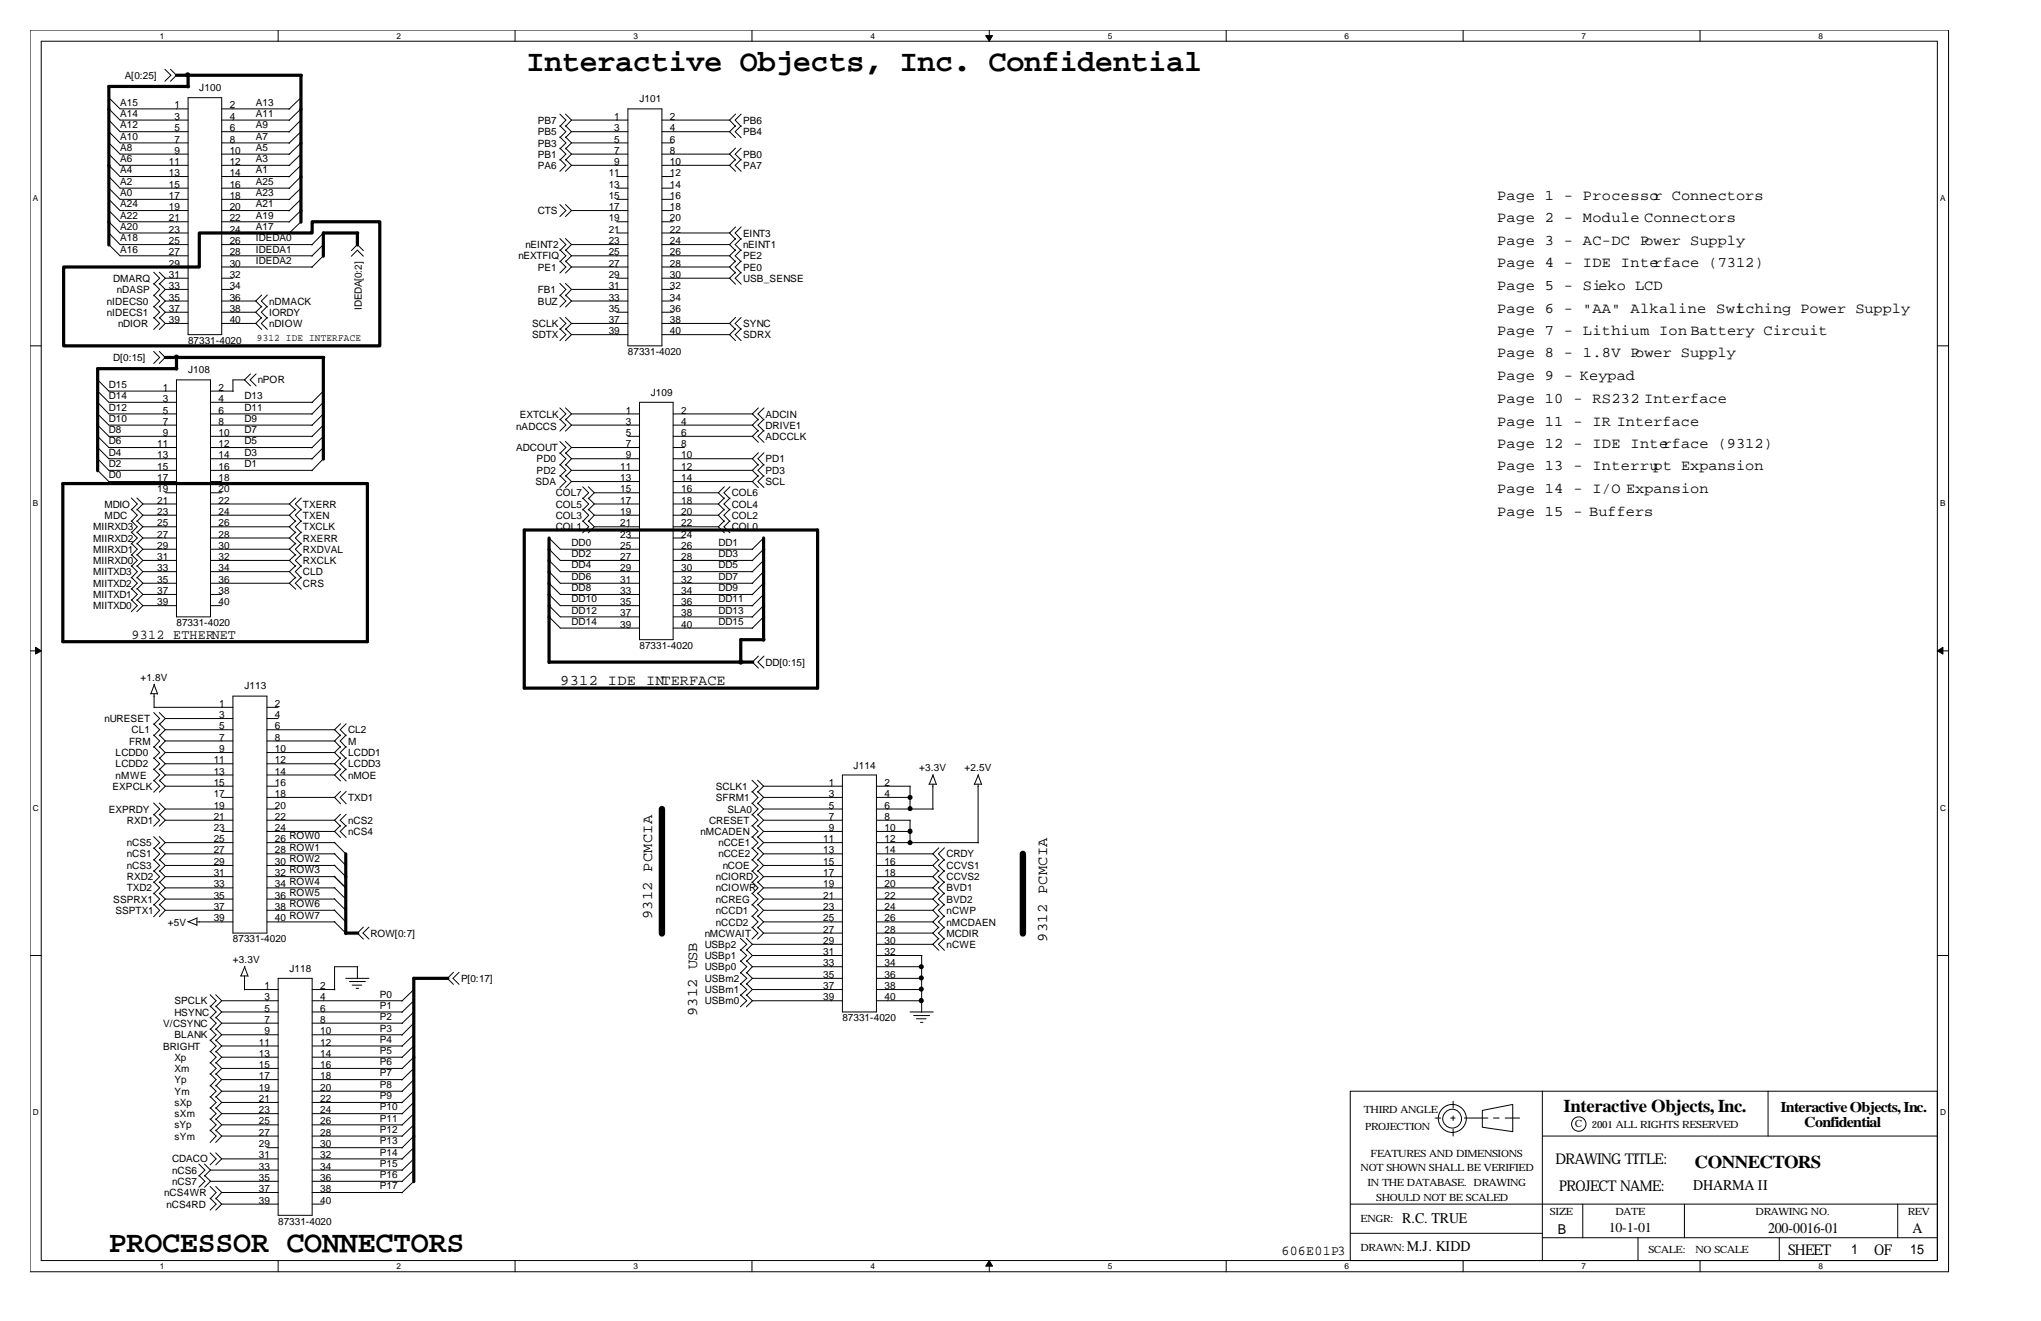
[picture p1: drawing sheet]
<svg xmlns="http://www.w3.org/2000/svg" width="432mm" height="279mm" viewBox="0 0 432 279" stroke-linecap="round" stroke-linejoin="round" font-family="sans-serif">
<g fill="none" stroke="#000" stroke-width=".21">
<path d="M6.3 6.4h405.9v262.6h-405.9zM8.7 8.7h401.2v257.9h-401.2zM34.9 14.6l1.3 1.3-1.3 1.3M36.1 14.6l1.2 1.3-1.2 1.3M58.8 6.4v2.3M109 6.4v2.3M159.1 6.4v2.3M209.3 6.4v2.3M259.4 6.4v2.3M309.5 6.4v2.3M359.7 6.4v2.3M22.9 20.6l2.5 2.4h14.4"/>
<path d="M22.9 22.9l2.5 2.5h14.4M22.9 25.3l2.5 2.6h14.4M22.9 27.8l2.5 2.4h14.4M22.9 30.1l2.5 2.5h14.4M22.9 32.5l2.5 2.5h14.4M22.9 34.9l2.5 2.4h14.4M22.9 37.3l2.5 2.5h14.4M22.9 39.7l2.5 2.5h14.4M39.8 20.7h7.1v50.1h-7.1zM46.9 23h14.4M46.9 25.4h14.4M46.9 27.9h14.4"/>
<path d="M46.9 30.2h14.4M46.9 32.6h14.4M46.9 35h14.4M46.9 37.3h14.4M46.9 39.8h14.4M63.7 37.3l-2.6 2.6M63.7 39.8l-2.6 2.4M63.7 32.6l-2.6 2.5M63.7 27.9l-2.6 2.4M63.7 25.4l-2.6 2.5M63.7 23l-2.6 2.5M63.7 35l-2.6 2.4"/>
<path d="M63.7 20.7l-2.6 2.4M63.7 30.2l-2.6 2.5M118.4 29l1.3 1.2-1.3 1.3M118.4 31.3l1.3 1.3-1.3 1.3M118.4 24.1l1.3 1.3-1.3 1.4M118.4 26.6l1.3 1.3-1.3 1.2M118.4 33.7l1.3 1.3-1.3 1.2M119.6 29l1.3 1.2M119.6 31.3l1.3 1.3M119.6 24.1l1.3 1.3M119.6 26.6l1.3 1.3M119.6 33.7l1.3 1.3"/>
<path d="M120.9 30.2l-1.3 1.3M120.9 32.6l-1.3 1.3M120.9 25.4l-1.3 1.4M120.9 27.9l-1.3 1.2M120.9 35l-1.3 1.2M120.9 25.4h11.9M120.9 27.9h11.9M120.9 30.2h11.9M120.9 32.6h11.9M120.9 35h11.9M130.5 37.3h2.3M130.5 39.8h2.3"/>
<path d="M132.8 23h7.2v50.2h-7.2zM140 25.4h14.4M140 27.9h14.4M140 30.2h2.4M140 32.6h14.4M140 35h14.4M140 37.3h2.4M140 39.8h2.4M155.6 31.3l-1.3 1.3 1.3 1.3M155.6 33.7l-1.3 1.3 1.3 1.2M155.6 24.1l-1.3 1.3 1.3 1.4M155.6 26.6l-1.3 1.3 1.3 1.2"/>
<path d="M156.8 31.3l-1.3 1.3 1.3 1.3M156.8 33.7l-1.3 1.3 1.3 1.2M156.8 24.1l-1.3 1.3 1.3 1.4M156.8 26.6l-1.3 1.3 1.3 1.2M22.9 51.6l2.5 2.5h14.4M22.9 46.8l2.5 2.5h14.4M22.9 42.1l2.5 2.4h14.4M22.9 44.4l2.5 2.5h14.4M22.9 49.2l2.5 2.5h14.4M32.5 57.6l1.3 1.2-1.3 1.3M32.5 59.9l1.3 1.3-1.3 1.4M33.7 57.6l1.3 1.2"/>
<path d="M33.7 59.9l1.3 1.3M35 58.8l-1.3 1.3M35 58.8h4.8M37.3 56.5h2.5M46.9 42.2h14.4M46.9 44.5h14.4M46.9 46.9h14.4M46.9 49.3h14.4M46.9 51.7h19.2M46.9 54.1h19.2M46.9 56.5h19.2M46.9 58.8h2.4"/>
<path d="M63.7 44.5l-2.6 2.5M63.7 46.9l-2.6 2.5M63.7 42.2l-2.6 2.4M68.4 54.1l-2.4 2.5M68.4 51.7l-2.4 2.5M68.4 49.3l-2.4 2.5M74.3 53l1.3-1.3 1.3 1.3M74.3 54.2l1.3-1.3 1.3 1.3M118.4 52.8l1.3 1.3-1.3 1.3M118.4 50.5l1.3 1.2-1.3 1.3M118.4 55.2l1.3 1.3-1.3 1.2M118.4 59.9l1.3 1.3-1.3 1.4"/>
<path d="M118.4 43.3l1.3 1.2-1.3 1.3M119.6 52.8l1.3 1.3M119.6 50.5l1.3 1.2M119.6 55.2l1.3 1.3M119.6 59.9l1.3 1.3M119.6 43.3l1.3 1.2M120.9 54.1l-1.3 1.3M120.9 51.7l-1.3 1.3M120.9 56.5l-1.3 1.2M120.9 44.5l-1.3 1.3M120.9 44.5h11.9M120.9 51.7h11.9"/>
<path d="M120.9 54.1h11.9M120.9 56.5h11.9M130.5 42.2h2.3M130.5 46.9h2.3M130.5 49.3h2.3M130.5 58.8h2.3M140 42.2h2.4M140 44.5h2.4M140 46.9h2.4M140 49.3h14.4M140 51.7h14.4M140 54.1h14.4"/>
<path d="M140 56.5h14.4M140 58.8h14.4M155.6 50.5l-1.3 1.2 1.3 1.3M155.6 57.6l-1.3 1.2 1.3 1.3M155.6 48l-1.3 1.3 1.3 1.3M155.6 52.8l-1.3 1.3 1.3 1.3M155.6 55.2l-1.3 1.3 1.3 1.2M156.8 50.5l-1.3 1.2 1.3 1.3M156.8 48l-1.3 1.3 1.3 1.3M156.8 52.8l-1.3 1.3 1.3 1.3M156.8 57.6l-1.3 1.2 1.3 1.3M156.8 55.2l-1.3 1.3 1.3 1.2"/>
<path d="M6.3 73.2h2.4M32.5 74.3l1.3 1.3-1.3 1.3M32.5 67.1l1.3 1.3-1.3 1.3M32.5 62.4l1.3 1.3-1.3 1.2M32.5 64.8l1.3 1.2-1.3 1.3M33.7 74.3l1.3 1.3-1.3 1.3M33.7 67.1l1.3 1.3M33.7 62.4l1.3 1.3M33.7 64.8l1.3 1.2M35 68.4l-1.3 1.3M35 61.2l-1.3 1.4M35 63.7l-1.3 1.2"/>
<path d="M35 66l-1.3 1.3M35 61.2h4.8M35 63.7h4.8M35 66h4.8M35 68.4h4.8M46.9 61.2h2.4M46.9 63.7h7.3M46.9 66h7.3M46.9 68.4h7.3M53 79.1l-1.3 1.2 1.3 1.3M54.2 79.1l-1.3 1.2 1.3 1.3M55.4 67.1l-1.3 1.3 1.3 1.3"/>
<path d="M55.4 64.8l-1.3 1.2 1.3 1.3M55.4 62.4l-1.3 1.3 1.3 1.2M56.6 67.1l-1.3 1.3 1.3 1.3M56.6 64.8l-1.3 1.2 1.3 1.3M56.6 62.4l-1.3 1.3 1.3 1.2M118.4 67.1l1.3 1.3-1.3 1.3M118.4 69.5l1.3 1.3-1.3 1.3M118.4 62.4l1.3 1.3-1.3 1.2M119.6 67.1l1.3 1.3M119.6 69.5l1.3 1.3M119.6 62.4l1.3 1.3M120.9 68.4l-1.3 1.3"/>
<path d="M120.9 70.8l-1.3 1.3M120.9 63.7l-1.3 1.2M120.9 61.2l-1.3 1.4M120.9 70.8h11.9M120.9 61.2h11.9M120.9 63.7h11.9M120.9 68.4h11.9M130.5 66h2.3M140 70.8h14.4M140 61.2h2.4M140 63.7h2.4M140 66h2.4"/>
<path d="M140 68.4h14.4M155.6 69.5l-1.3 1.3 1.3 1.3M155.6 67.1l-1.3 1.3 1.3 1.3M156.8 67.1l-1.3 1.3 1.3 1.3M156.8 69.5l-1.3 1.3 1.3 1.3M409.9 73.2h2.3M20.6 80.3l2.4 2.4h14.3M20.6 82.6l2.4 2.5h14.3M20.6 85l2.4 2.5h14.3M20.6 87.5l2.4 2.4h14.3M20.6 89.8l2.4 2.5h14.3M20.6 92.2l2.4 2.5h14.3"/>
<path d="M20.6 94.6l2.4 2.4h14.3M20.6 96.9l2.4 2.6h14.3M20.6 99.4l2.4 2.5h14.3M37.3 80.3h7.2v50.2h-7.2zM44.5 82.7h4.9M44.5 85.1h21.6M44.5 87.5h21.6M44.5 89.9h21.6M44.5 92.3h21.6M44.5 94.7h21.6M44.5 97h21.6M44.5 99.5h21.6"/>
<path d="M51.8 80.3h-2.5v2.5M68.4 87.5l-2.4 2.5M68.4 97l-2.4 2.6M68.4 85.1l-2.4 2.5M68.4 94.7l-2.4 2.4M68.4 89.9l-2.4 2.5M68.4 92.3l-2.4 2.4M68.4 82.7l-2.4 2.5M118.4 98.2l1.3 1.3-1.3 1.3M118.4 86.3l1.3 1.2-1.3 1.3M118.4 88.6l1.3 1.3-1.3 1.3M118.4 93.4l1.3 1.3-1.3 1.2"/>
<path d="M118.4 95.8l1.3 1.2-1.3 1.4M119.6 93.4l1.3 1.3M119.6 86.3l1.3 1.2M119.6 95.8l1.3 1.2M119.6 88.6l1.3 1.3M119.6 98.2l1.3 1.3M120.9 87.5l-1.3 1.3M120.9 89.9l-1.3 1.3M120.9 99.5l-1.3 1.3M120.9 94.7l-1.3 1.2M120.9 97l-1.3 1.4M120.9 87.5h14.4"/>
<path d="M120.9 89.9h14.4M120.9 94.7h14.4M120.9 97h14.4M120.9 99.5h14.4M132.8 92.3h2.5M135.3 85.1h7.1v50.2h-7.1zM142.4 87.5h16.9M142.4 89.9h16.9M142.4 92.3h16.9M142.4 94.7h2.4M142.4 97h16.9M142.4 99.5h16.9"/>
<path d="M160.4 91l-1.2 1.3 1.2 1.3M160.4 95.8l-1.2 1.2 1.2 1.4M160.4 98.2l-1.2 1.3 1.2 1.3M160.4 86.3l-1.2 1.2 1.2 1.3M160.4 88.6l-1.2 1.3 1.2 1.3M161.6 95.8l-1.2 1.2 1.2 1.4M161.6 91l-1.2 1.3 1.2 1.3M161.6 98.2l-1.2 1.3 1.2 1.3M161.6 86.3l-1.2 1.2 1.2 1.3M161.6 88.6l-1.2 1.3 1.2 1.3M27.8 117.3l1.2 1.2-1.2 1.3M27.8 105.3l1.2 1.3-1.2 1.3"/>
<path d="M27.8 107.7l1.2 1.3-1.2 1.3M27.8 110.2l1.2 1.2-1.2 1.3M27.8 112.5l1.2 1.3-1.2 1.3M27.8 114.9l1.2 1.3-1.2 1.2M27.8 119.6l1.2 1.3-1.2 1.4M29 105.3l1.2 1.3M29 107.7l1.2 1.3M29 110.2l1.2 1.2M29 112.5l1.2 1.3M29 114.9l1.2 1.3M29 119.6l1.2 1.3M29 117.3l1.2 1.2"/>
<path d="M30.2 118.5l-1.2 1.3M30.2 106.6l-1.2 1.3M30.2 109l-1.2 1.3M30.2 111.4l-1.2 1.3M30.2 113.8l-1.2 1.3M30.2 116.2l-1.2 1.2M30.2 106.6h7.1M30.2 109h7.1M30.2 111.4h7.1M30.2 113.8h7.1M30.2 116.2h7.1M30.2 118.5h7.1"/>
<path d="M35 104.2h2.3M44.5 101.9h2.4M44.5 104.2h2.4M44.5 106.6h16.8M44.5 109h16.8M44.5 111.4h16.8M44.5 113.8h16.8M44.5 116.2h16.8M44.5 118.5h16.8M62.6 105.3l-1.4 1.3 1.4 1.3M62.6 107.7l-1.4 1.3 1.4 1.3M62.6 110.2l-1.4 1.2 1.4 1.3"/>
<path d="M62.6 112.5l-1.4 1.3 1.4 1.3M62.6 114.9l-1.4 1.3 1.4 1.2M62.6 117.3l-1.4 1.2 1.4 1.3M62.6 119.6l-1.4 1.3 1.4 1.4M63.8 107.7l-1.3 1.3 1.3 1.3M63.8 119.6l-1.3 1.3 1.3 1.4M63.8 105.3l-1.3 1.3 1.3 1.3M63.8 110.2l-1.3 1.2 1.3 1.3M63.8 112.5l-1.3 1.3 1.3 1.3M63.8 114.9l-1.3 1.3 1.3 1.2M63.8 117.3l-1.3 1.2 1.3 1.3M116.1 113.7l2.4 2.5h16.8"/>
<path d="M116.1 116.1l2.4 2.4h16.8M116.1 118.4l2.4 2.5h16.8M118.4 100.6l1.3 1.3-1.3 1.2M119.6 100.6l1.3 1.3M120.9 101.9l-1.3 1.2M120.9 101.9h14.4M123.3 105.3l1.2 1.3-1.2 1.3M123.3 107.7l1.2 1.3-1.2 1.3M123.3 103l1.2 1.2-1.2 1.3M123.3 110.2l1.2 1.2-1.2 1.3M124.5 105.3l1.2 1.3M124.5 107.7l1.2 1.3"/>
<path d="M124.5 103l1.2 1.2M124.5 110.2l1.2 1.2M125.7 104.2l-1.2 1.3M125.7 106.6l-1.2 1.3M125.7 109l-1.2 1.3M125.7 111.4l-1.2 1.3M125.7 104.2h9.6M125.7 106.6h9.6M125.7 109h9.6M125.7 111.4h9.6M132.8 113.8h2.5M142.4 101.9h16.9"/>
<path d="M142.4 104.2h9.7M142.4 106.6h9.7M142.4 109h9.7M142.4 111.4h9.7M142.4 113.8h2.4M142.4 116.2h16.9M142.4 118.5h16.9M153.2 103l-1.2 1.2 1.2 1.3M153.2 105.3l-1.2 1.3 1.2 1.3M153.2 110.2l-1.2 1.2 1.2 1.3M153.2 107.7l-1.2 1.3 1.2 1.3M154.4 110.2l-1.2 1.2 1.2 1.3"/>
<path d="M154.4 103l-1.2 1.2 1.2 1.3M154.4 105.3l-1.2 1.3 1.2 1.3M154.4 107.7l-1.2 1.3 1.2 1.3M160.4 100.6l-1.2 1.3 1.2 1.2M161.5 118.5l-2.4 2.5M161.5 116.2l-2.4 2.4M161.5 113.8l-2.4 2.4M161.6 100.6l-1.2 1.3 1.2 1.2M6.3 137.7h2.4M27.8 122.1l1.2 1.3-1.2 1.2M27.8 124.5l1.2 1.2-1.2 1.3M27.8 126.8l1.2 1.3-1.2 1.3"/>
<path d="M29 122.1l1.2 1.3M29 124.5l1.2 1.2M29 126.8l1.2 1.3M30.2 120.9l-1.2 1.4M30.2 123.4l-1.2 1.2M30.2 125.7l-1.2 1.3M30.2 128.1l-1.2 1.3M30.2 120.9h7.1M30.2 123.4h7.1M30.2 125.7h7.1M30.2 128.1h7.1M44.5 120.9h16.8"/>
<path d="M44.5 123.4h16.8M44.5 125.7h2.4M44.5 128.1h2.4M62.6 122.1l-1.4 1.3 1.4 1.2M63.8 122.1l-1.3 1.3 1.3 1.2M116.1 123.3l2.4 2.4h16.8M116.1 128l2.4 2.5h16.8M116.1 120.8l2.4 2.6h16.8M116.1 125.6l2.4 2.5h16.8M116.1 130.4l2.4 2.4h16.8M142.4 130.5h16.9M142.4 120.9h16.9"/>
<path d="M142.4 123.4h16.9M142.4 125.7h16.9M142.4 128.1h16.9M142.4 132.8h16.9M160.4 138.8l-1.2 1.2 1.2 1.3M161.5 125.7l-2.4 2.5M161.5 130.5l-2.4 2.4M161.5 128.1l-2.4 2.5M161.5 120.9l-2.4 2.5M161.5 123.4l-2.4 2.4M161.6 138.8l-1.2 1.2 1.2 1.3M409.9 137.7h2.3"/>
<path d="M31.8 146.7h1.5M32.5 153.1l1.3 1.2-1.3 1.3M32.5 150.7l1.3 1.3-1.3 1.2M32.5 155.4l1.3 1.3-1.3 1.4M32.5 157.9l1.3 1.3-1.3 1.2M32.6 146.7v3M32.6 144.8l.8 2M32.6 149.6h16.7M32.7 144.7l-.8 2M33.7 150.7l1.3 1.3M33.7 153.1l1.3 1.2M33.7 155.4l1.3 1.3"/>
<path d="M33.7 157.9l1.3 1.3M35 152l-1.3 1.2M35 154.3l-1.3 1.3M35 156.7l-1.3 1.4M35 159.2l-1.3 1.2M35 152h14.3M35 154.3h14.3M35 156.7h14.3M35 159.2h14.3M49.3 147.2h7.2v50.2h-7.2zM56.5 149.6h2.3M56.5 152h2.3"/>
<path d="M56.5 154.3h14.4M56.5 156.7h14.4M56.5 159.2h14.4M72.1 153.1l-1.3 1.2 1.3 1.3M72.1 155.4l-1.3 1.3 1.3 1.4M72.1 157.9l-1.3 1.3 1.3 1.2M73.2 153.1l-1.2 1.2 1.2 1.3M73.2 155.4l-1.2 1.3 1.2 1.4M73.2 157.9l-1.2 1.3 1.2 1.2M32.5 172.2l1.3 1.3-1.3 1.3M32.5 162.6l1.3 1.3-1.3 1.3M32.5 165l1.3 1.3-1.3 1.3"/>
<path d="M32.5 169.8l1.3 1.3-1.3 1.3M32.5 177l1.3 1.2-1.3 1.3M32.5 160.3l1.3 1.2-1.3 1.3M32.5 179.3l1.3 1.3-1.3 1.3M33.7 162.6l1.3 1.3M33.7 165l1.3 1.3M33.7 169.8l1.3 1.3M33.7 177l1.3 1.2M33.7 160.3l1.3 1.2M33.7 179.3l1.3 1.3M33.7 172.2l1.3 1.3M35 171.1l-1.3 1.3"/>
<path d="M35 163.9l-1.3 1.3M35 166.3l-1.3 1.3M35 178.2l-1.3 1.3M35 161.5l-1.3 1.3M35 173.5l-1.3 1.3M35 161.5h14.3M35 163.9h14.3M35 166.3h14.3M35 171.1h14.3M35 173.5h14.3M35 178.2h14.3M46.9 168.7h2.4"/>
<path d="M46.9 175.9h2.4M56.5 161.5h14.4M56.5 163.9h14.4M56.5 166.3h2.3M56.5 168.7h14.4M56.5 171.1h2.3M56.5 173.5h14.4M56.5 175.9h14.4M56.5 178.2h14.4M70.7 178.1l2.5 2.5M72.1 162.6l-1.3 1.3 1.3 1.3M72.1 167.4l-1.3 1.3 1.3 1.3"/>
<path d="M72.1 160.3l-1.3 1.2 1.3 1.3M72.1 172.2l-1.3 1.3 1.3 1.3M72.1 174.6l-1.3 1.3 1.3 1.2M73.2 162.6l-1.2 1.3 1.2 1.3M73.2 167.4l-1.2 1.3 1.2 1.3M73.2 160.3l-1.2 1.2 1.2 1.3M73.2 172.2l-1.2 1.3 1.2 1.3M73.2 174.6l-1.2 1.3 1.2 1.2M159.1 169.8l1.3 1.3-1.3 1.3M159.1 174.6l1.3 1.3-1.3 1.2M159.1 179.3l1.3 1.3-1.3 1.3M159.1 172.2l1.3 1.3-1.3 1.3"/>
<path d="M159.1 177l1.3 1.2-1.3 1.3M159.1 165l1.3 1.3-1.3 1.3M159.1 167.4l1.3 1.3-1.3 1.3M160.3 169.8l1.2 1.3M160.3 174.6l1.2 1.3M160.3 179.3l1.2 1.3M160.3 172.2l1.2 1.3M160.3 177l1.2 1.2M160.3 165l1.2 1.3-1.2 1.3M160.3 167.4l1.2 1.3M161.5 166.3h16.7M161.5 171.1l-1.2 1.3"/>
<path d="M161.5 175.9l-1.2 1.2M161.5 173.5l-1.2 1.3M161.5 178.2l-1.2 1.3M161.5 168.7l-1.2 1.3M161.5 168.7h16.7M161.5 171.1h16.7M161.5 173.5h16.7M161.5 175.9h16.7M161.5 178.2h16.7M178.2 163.9h7.2v50.1h-7.2zM185.4 166.3h7.2M185.4 168.7h7.2"/>
<path d="M185.4 171.1h12M185.4 173.5h7.2M185.4 175.9h7.2M185.4 178.2h21.6M192.5 166.3v4.9M192.5 173.5v4.8M196.5 165.9h1.5M197.4 165.9v5.3M197.4 163.9l.7 2M197.4 163.8l-.8 2.1M198.6 179.3l-1.2 1.3 1.2 1.3M199.8 179.3l-1.3 1.3 1.3 1.3"/>
<path d="M206.1 165.9h1.5M206.9 165.9v12.4M206.9 163.9l.8 2M207 163.8l-.8 2.1M32.5 181.8l1.3 1.2-1.3 1.3M32.5 184.1l1.3 1.3-1.3 1.3M32.5 186.5l1.3 1.3-1.3 1.3M32.5 188.9l1.3 1.3-1.3 1.2M32.5 191.3l1.3 1.2-1.3 1.4M33.7 181.8l1.3 1.2M33.7 184.1l1.3 1.3M33.7 186.5l1.3 1.3"/>
<path d="M33.7 188.9l1.3 1.3-1.3 1.2M33.7 191.3l1.3 1.2-1.3 1.4M34.9 190.2h14.4M34.9 192.5h14.4M35 183l-1.3 1.3M35 185.4l-1.3 1.3M35 187.8l-1.3 1.3M35 180.6l-1.3 1.3M35 180.6h14.3M35 183h14.3M35 185.4h14.3M35 187.8h14.3"/>
<path d="M39.7 194.9l2 .8M41.7 194.2v1.5M41.7 195h7.6M41.7 194.1l-1.9 .9M56.5 195h14.4M56.5 180.6h14.4M56.5 183h14.4M56.5 185.4h14.4M56.5 187.8h14.4M56.5 190.2h14.4M56.5 192.5h14.4M70.7 190.1l2.5 2.4"/>
<path d="M70.7 183l2.5 2.4M70.7 192.4l2.5 2.6M70.7 185.3l2.5 2.5M70.7 180.5l2.5 2.5M70.7 187.7l2.5 2.5M70.7 194.9l2.5 2.5M76.9 196.1l-1.3 1.3 1.3 1.2M78.1 196.1l-1.3 1.3 1.3 1.2M156.6 198.5l1.4 1.2-1.4 1.3M157.9 198.5l1.3 1.2M159.1 184.1l1.3 1.3-1.3 1.3M159.1 186.5l1.3 1.3-1.3 1.3"/>
<path d="M159.1 181.8l1.3 1.2-1.3 1.3M159.1 188.9l1.3 1.3-1.3 1.2M159.1 191.3l1.3 1.2-1.3 1.4M159.1 193.7l1.3 1.3-1.3 1.3M159.1 196.1l1.3 1.3-1.3 1.2M159.2 199.7l-1.3 1.3M159.2 199.7h19M160.3 184.1l1.2 1.3M160.3 186.5l1.2 1.3M160.3 181.8l1.2 1.2M160.3 188.9l1.2 1.3M160.3 191.3l1.2 1.2"/>
<path d="M160.3 193.7l1.2 1.3M160.3 196.1l1.2 1.3M161.5 185.4l-1.2 1.3M161.5 187.8l-1.2 1.3M161.5 180.6l-1.2 1.3M161.5 183l-1.2 1.3M161.5 190.2l-1.2 1.2M161.5 192.5l-1.2 1.4M161.5 195l-1.2 1.3M161.5 197.4l-1.2 1.2M161.5 195h16.7M161.5 197.4h16.7"/>
<path d="M161.5 180.6h16.7M161.5 183h16.7M161.5 185.4h16.7M161.5 187.8h16.7M161.5 190.2h16.7M161.5 192.5h16.7M185.4 195h12M185.4 197.4h12M185.4 180.6h12M185.4 183h12M185.4 185.4h12M185.4 187.8h12"/>
<path d="M185.4 190.2h12M185.4 192.5h12M185.4 199.7h12M198.6 196.1l-1.2 1.3 1.2 1.2M198.6 193.7l-1.2 1.3 1.2 1.3M198.6 198.5l-1.2 1.2 1.2 1.3M198.6 181.8l-1.2 1.2 1.2 1.3M198.6 184.1l-1.2 1.3 1.2 1.3M198.6 186.5l-1.2 1.3 1.2 1.3M198.6 188.9l-1.2 1.3 1.2 1.2M198.6 191.3l-1.2 1.2 1.2 1.4M199.8 196.1l-1.3 1.3 1.3 1.2"/>
<path d="M199.8 193.7l-1.3 1.3 1.3 1.3M199.8 198.5l-1.3 1.2 1.3 1.3M199.8 181.8l-1.3 1.2 1.3 1.3M199.8 184.1l-1.3 1.3 1.3 1.3M199.8 186.5l-1.3 1.3 1.3 1.3M199.8 188.9l-1.3 1.3 1.3 1.2M199.8 191.3l-1.3 1.2 1.3 1.4M6.3 202.1h2.4M44.4 217.6l1.3 1.3-1.3 1.2M44.4 220l1.3 1.2-1.3 1.3M44.4 215.1l1.3 1.3-1.3 1.4M44.4 212.8l1.3 1.2-1.3 1.3"/>
<path d="M44.4 210.4l1.3 1.3-1.3 1.2M45.6 217.6l1.3 1.3M45.6 220l1.3 1.2M45.6 215.1l1.3 1.3M45.6 212.8l1.3 1.2M45.6 210.4l1.3 1.3M46.9 218.9l-1.3 1.2M46.9 216.4l-1.3 1.4M46.9 214l-1.3 1.3M46.9 211.7l-1.3 1.2M46.9 214h11.9M46.9 211.7h11.9"/>
<path d="M46.9 216.4h11.9M46.9 218.9h11.9M50.9 206.4h1.5M51.7 206.4v3M51.7 204.5l.8 2M51.7 209.3h7.1M51.8 204.4l-.8 2M58.8 206.9h7.2v50.1h-7.2zM66 214h19.2M66 209.3h4.9M66 211.7h19.2M66 216.4h19.2"/>
<path d="M66 218.9h19.2M73.2 206.9h4.9M73.9 207.6h3.4M74.5 208.4h2M75.4 209h.5M75.6 204.5v2.5M75.7 204.5h-4.9v4.9M87.5 218.9l-2.5 2.4M87.5 216.4l-2.5 2.5M87.5 214l-2.5 2.5M87.5 211.7l-2.5 2.4M87.5 209.3l-2.5 2.5"/>
<path d="M95.9 205.7l-1.2 1.2 1.2 1.3M97.1 205.7l-1.3 1.2 1.3 1.3M156.6 210.4l1.4 1.3-1.4 1.2M156.6 208l1.4 1.3-1.4 1.3M156.6 205.7l1.4 1.2-1.4 1.3M156.6 203.2l1.4 1.3-1.4 1.3M156.6 200.8l1.4 1.3-1.4 1.3M157.9 210.4l1.3 1.3M157.9 208l1.3 1.3M157.9 205.7l1.3 1.2M157.9 203.2l1.3 1.3M157.9 200.8l1.3 1.3"/>
<path d="M159.2 202.1h19M159.2 211.7l-1.3 1.2M159.2 209.3l-1.3 1.3M159.2 206.9l-1.3 1.3M159.2 204.5l-1.3 1.3M159.2 202.1l-1.3 1.3M159.2 206.9h19M159.2 209.3h19M159.2 211.7h19M159.2 204.5h19M185.4 202.1h9.7M185.4 206.9h9.7"/>
<path d="M185.4 209.3h9.7M185.4 211.7h9.7M185.4 204.5h9.7M192.5 214h4.9M193.3 214.8h3.4M193.9 215.5h2M194.7 216.2h.5M195 202.1v12M409.9 202.1h2.3M44.4 239l1.3 1.3-1.3 1.3M44.4 236.6l1.3 1.3-1.3 1.3M44.4 234.3l1.3 1.2-1.3 1.3"/>
<path d="M44.4 231.9l1.3 1.3-1.3 1.2M44.4 227.1l1.3 1.2-1.3 1.4M44.4 229.5l1.3 1.3-1.3 1.3M44.4 222.3l1.3 1.3-1.3 1.3M44.4 224.7l1.3 1.3-1.3 1.2M45.6 239l1.3 1.3M45.6 236.6l1.3 1.3M45.6 234.3l1.3 1.2M45.6 231.9l1.3 1.3M45.6 227.1l1.3 1.2M45.6 229.5l1.3 1.3M45.6 222.3l1.3 1.3"/>
<path d="M45.6 224.7l1.3 1.3M46.9 230.8h11.9M46.9 237.9l-1.3 1.3M46.9 235.5l-1.3 1.3M46.9 233.2l-1.3 1.2M46.9 228.3l-1.3 1.4M46.9 230.8l-1.3 1.3M46.9 223.6l-1.3 1.3M46.9 226l-1.3 1.2M46.9 221.2l-1.3 1.3M46.9 221.2h11.9M46.9 223.6h11.9"/>
<path d="M46.9 226h11.9M46.9 228.3h11.9M46.9 233.2h11.9M46.9 235.5h11.9M46.9 237.9h11.9M66 230.8h19.2M66 221.2h19.2M66 223.6h19.2M66 226h19.2M66 228.3h19.2M66 233.2h19.2M66 235.5h19.2"/>
<path d="M66 237.9h19.2M87.5 228.3l-2.5 2.6M87.5 226l-2.5 2.4M87.5 223.6l-2.5 2.5M87.5 221.2l-2.5 2.5M87.5 237.9l-2.5 2.5M87.5 235.5l-2.5 2.5M87.5 233.2l-2.5 2.4M87.5 230.8l-2.5 2.5M285.7 230.8h40.6v35.8h-40.6zM303.6 236.5h1.2M306.9 236.5h.9"/>
<path d="M307.4 232.9v1.5M307.4 236.1v.9M307.4 238.8v1.5M309.8 236.5h5M313.6 234.9l6.4-1.3v5.8l-6.4-1zM316 236.5h1.2M318.4 236.5h3.1M326.3 230.8h83.6M374.1 230.8v9.5M42.1 246.2l1.2 1.3-1.2 1.3M42.1 248.6l1.2 1.3-1.2 1.2M43.3 246.2l1.2 1.3-1.2 1.3"/>
<path d="M43.3 248.6l1.2 1.3-1.2 1.2M44.4 253.4l1.3 1.3-1.3 1.2M44.4 243.8l1.3 1.3-1.3 1.3M44.4 251l1.3 1.2-1.3 1.4M44.4 247.5h14.4M44.4 249.9h14.4M45.6 243.8l1.3 1.3M45.6 251l1.3 1.2-1.3 1.4M45.6 253.4l1.3 1.3-1.3 1.2M46.8 254.7h12M46.8 252.2h12M46.9 240.3h11.9"/>
<path d="M46.9 245.1l-1.3 1.3M46.9 240.3l-1.3 1.3M46.9 245.1h11.9M56.5 242.7h2.3M66 254.7h2.4M66 240.3h19.2M66 242.7h19.2M66 245.1h19.2M66 247.5h19.2M66 249.9h19.2M66 252.2h19.2M87.5 247.5l-2.5 2.4"/>
<path d="M87.5 249.9l-2.5 2.4M87.5 245.1l-2.5 2.5M87.5 242.7l-2.5 2.5M87.5 240.3l-2.5 2.5M285.7 254.7h124.2M326.3 240.3h83.6M334.9 254.7v7.1M356.4 254.7v7.1M401.5 254.7v7.1M58.8 266.6v2.4M109 266.6v2.4M159.1 266.6v2.4"/>
<path d="M209.3 266.6v2.4M259.4 266.6v2.4M285.7 260.9h40.6M309.5 266.6v2.4M326.3 261.8h83.6M346.5 261.8v4.8M359.7 266.6v2.4M376.4 261.8v4.8"/>
<circle cx="307.2" cy="236.6" r="1.97"/>
<circle cx="307.3" cy="236.6" r="2.96"/>
<circle cx="334" cy="237.7" r="1.53"/>
</g>
<g fill="#000" stroke="#000" stroke-width=".21">
<path d="M208.5 7.5h1.5l-.7 1.2z" fill-rule="evenodd"/>
<path d="M7.5 136.9l1.2 .8-1.2 .6z" fill-rule="evenodd"/>
<path d="M409.9 137.7l1.2-.8v1.4z" fill-rule="evenodd"/>
<path d="M209.3 266.6l.7 1.2h-1.5z" fill-rule="evenodd"/>
<circle cx="39.7" cy="15.8" r=".43"/>
<circle cx="37.3" cy="75.5" r=".43"/>
<circle cx="156.7" cy="140" r=".45"/>
<circle cx="192.5" cy="175.8" r=".45"/>
<circle cx="192.5" cy="168.7" r=".43"/>
<circle cx="192.5" cy="171" r=".43"/>
<circle cx="192.5" cy="178.2" r=".43"/>
<circle cx="194.9" cy="211.6" r=".45"/>
<circle cx="194.9" cy="204.5" r=".43"/>
<circle cx="194.9" cy="206.8" r=".43"/>
<circle cx="194.9" cy="209.2" r=".43"/>
</g>
<path d="M140 171.1v26.3M216.4 180.6v16.8" fill="none" stroke="#000" stroke-width="1.4"/>
<g fill="none" stroke="#000" stroke-width=".68">
<path d="M37.3 15.9h26.5M39.8 15.9v2.5M39.9 18.3h-16.9v33.5M63.7 15.9v31.1M13.5 56.5h28.7v-7.2h23.8v-2.4h14.3v26.3h-66.8zM75.6 49.3v2.5M75.7 49.3h-7.3v4.9M35 75.6h33.5M37.3 75.6v2.5M37.4 78h-16.7v21.6M68.4 75.6v21.5M13.3 102.3h64.4v33.4h-64.4z"/>
<path d="M110.9 112.1h62.1v33.4h-62.1zM116.2 113.8v26.3M161.5 113.8v21.6M161.6 135.3h-4.9v4.8M116.2 140h43.1M73.2 180.6v16.8M73.2 197.4h2.5M94.7 206.9h-7.2v43"/>
</g>
<g font-size="6.4">
<text x="111.4" y="15">Interactive Objects, Inc. Confidential</text>
<text x="23" y="264.8">PROCESSOR CONNECTORS</text>
</g>
<g font-size="3.8">
<text x="330.8" y="235.3">Interactive Objects, Inc.</text>
<text x="358.5" y="247">CONNECTORS</text>
</g>
<g font-size="3.1">
<text x="316.7" y="47">Page 2 - Module Connectors</text>
<text x="316.7" y="42.2">Page 1 - Processor Connectors</text>
<text x="316.7" y="51.7">Page 3 - AC-DC Power Supply</text>
<text x="316.7" y="56.6">Page 4 - IDE Interface (7312)</text>
<text x="316.7" y="61.3">Page 5 - Sieko LCD</text>
<text x="316.7" y="66.1">Page 6 - &quot;AA&quot; Alkaline Swi</text>
<text x="316.7" y="70.9">Page 7 - Lithium Ion Battery Circuit</text>
<text x="367.4" y="66.1">tching Power Supply</text>
<text x="316.7" y="75.6">Page 8 - 1.8V Power Supply</text>
<text x="316.7" y="80.4">Page 9 - Keypad</text>
<text x="316.7" y="85.2">Page 10 - RS232 Interface</text>
<text x="316.7" y="90">Page 11 - IR Interface</text>
<text x="316.7" y="94.7">Page 12 - IDE Interface (9312)</text>
<text x="316.7" y="99.5">Page 13 - Interrupt Expansion</text>
<text x="316.7" y="104.3">Page 14 - I/O Expansion</text>
<text x="316.7" y="109.1">Page 15 - Buffers</text>
<text x="118.5" y="144.9">9312 IDE INTERFACE</text>
<text x="138" y="194.5" transform="rotate(-90 138 194.5)">9312 PCMCIA</text>
<text x="221.6" y="199.2" transform="rotate(-90 221.6 199.2)">9312 PCMCIA</text>
<text x="147.5" y="215" transform="rotate(-90 147.5 215)">9312 USB</text>
<text x="376.7" y="235.3">Interactive Objects, Inc.</text>
<text x="381.7" y="238.4">Confidential</text>
<text x="329.1" y="246.3">DRAWING TITLE:</text>
<text x="329.9" y="251.8">PROJECT NAME:</text>
<text x="358.2" y="251.7">DHARMA II</text>
<text x="296.7" y="258.7">R.C. TRUE</text>
<text x="374.1" y="260.8">200-0016-01</text>
<text x="404.6" y="260.8">A</text>
<text x="297.6" y="264.6">M.J. KIDD</text>
<text x="378.3" y="265.4">SHEET</text>
<text x="396.5" y="265.4">OF</text>
</g>
<g font-size="2.9">
<text x="27.9" y="135.2">9312 ETHERNET</text>
<text x="329.6" y="260.9">B</text>
<text x="340.4" y="260.6">10-1-01</text>
<text x="271.1" y="265.3">606E01P3</text>
<text x="391.7" y="265.3">1</text>
<text x="404.1" y="265.3">15</text>
</g>
<g font-size="2.1">
<text x="26.4" y="16.7">A[0:25]</text>
<text x="25.4" y="22.4">A15</text>
<text x="36.9" y="22.9">1</text>
<text x="42.2" y="19.3">J100</text>
<text x="48.6" y="22.9">2</text>
<text x="54.1" y="22.4">A13</text>
<text x="135.3" y="21.7">J101</text>
<text x="25.4" y="24.7">A14</text>
<text x="25.4" y="29.5">A10</text>
<text x="25.4" y="27.2">A12</text>
<text x="36.9" y="25.3">3</text>
<text x="36.9" y="27.8">5</text>
<text x="48.6" y="25.3">4</text>
<text x="48.6" y="27.8">6</text>
<text x="54.1" y="24.7">A11</text>
<text x="54.1" y="29.5">A7</text>
<text x="54.1" y="27.2">A9</text>
<text x="113.8" y="26.2">PB7</text>
<text x="113.8" y="28.6">PB5</text>
<text x="130" y="25.3">1</text>
<text x="130" y="27.8">3</text>
<text x="141.7" y="25.3">2</text>
<text x="141.7" y="27.8">4</text>
<text x="157.2" y="26.2">PB6</text>
<text x="157.2" y="28.6">PB4</text>
<text x="25.4" y="34.3">A6</text>
<text x="25.4" y="31.9">A8</text>
<text x="35.7" y="34.9">11</text>
<text x="36.9" y="30.1">7</text>
<text x="36.9" y="32.5">9</text>
<text x="48.6" y="30.1">8</text>
<text x="48.6" y="32.5">10</text>
<text x="48.6" y="34.9">12</text>
<text x="54.1" y="31.9">A5</text>
<text x="54.1" y="34.3">A3</text>
<text x="113.8" y="31">PB3</text>
<text x="113.8" y="33.4">PB1</text>
<text x="113.8" y="35.7">PA6</text>
<text x="130" y="30.1">5</text>
<text x="130" y="32.5">7</text>
<text x="130" y="34.9">9</text>
<text x="141.7" y="30.1">6</text>
<text x="141.7" y="32.5">8</text>
<text x="141.7" y="34.9">10</text>
<text x="157.2" y="33.4">PB0</text>
<text x="157.2" y="35.7">PA7</text>
<text x="25.4" y="41.5">A0</text>
<text x="25.4" y="36.7">A4</text>
<text x="25.4" y="39.1">A2</text>
<text x="35.7" y="37.3">13</text>
<text x="35.7" y="39.7">15</text>
<text x="48.6" y="37.3">14</text>
<text x="48.6" y="39.7">16</text>
<text x="54.1" y="41.5">A23</text>
<text x="54.1" y="39.1">A25</text>
<text x="54.1" y="36.7">A1</text>
<text x="128.8" y="37.3">11</text>
<text x="128.8" y="39.7">13</text>
<text x="141.7" y="37.3">12</text>
<text x="141.7" y="39.7">14</text>
<text x="25.4" y="43.9">A24</text>
<text x="25.4" y="46.2">A22</text>
<text x="35.7" y="42.1">17</text>
<text x="35.7" y="44.4">19</text>
<text x="35.7" y="46.8">21</text>
<text x="48.6" y="42.1">18</text>
<text x="48.6" y="44.4">20</text>
<text x="48.6" y="46.8">22</text>
<text x="54.1" y="46.2">A19</text>
<text x="54.1" y="43.9">A21</text>
<text x="113.8" y="45.3">CTS</text>
<text x="128.8" y="42.1">15</text>
<text x="128.8" y="44.4">17</text>
<text x="128.8" y="46.8">19</text>
<text x="141.7" y="42.1">16</text>
<text x="141.7" y="44.4">18</text>
<text x="141.7" y="46.8">20</text>
<text x="25.4" y="51.1">A18</text>
<text x="25.4" y="53.4">A16</text>
<text x="25.4" y="48.6">A20</text>
<text x="35.7" y="49.2">23</text>
<text x="35.7" y="51.6">25</text>
<text x="48.6" y="49.2">24</text>
<text x="48.6" y="51.6">26</text>
<text x="54.1" y="51.1">IDEDA0</text>
<text x="54.1" y="53.4">IDEDA1</text>
<text x="54.1" y="48.6">A17</text>
<text x="111.2" y="52.5">nEINT2</text>
<text x="128.8" y="49.2">21</text>
<text x="128.8" y="51.6">23</text>
<text x="141.7" y="49.2">22</text>
<text x="141.7" y="51.6">24</text>
<text x="157.2" y="52.5">nEINT1</text>
<text x="157.2" y="50">EINT3</text>
<text x="24" y="59.6">DMARQ</text>
<text x="35.7" y="54">27</text>
<text x="35.7" y="56.4">29</text>
<text x="35.7" y="58.8">31</text>
<text x="48.6" y="54">28</text>
<text x="48.6" y="56.4">30</text>
<text x="48.6" y="58.8">32</text>
<text x="54.1" y="55.8">IDEDA2</text>
<text x="109.7" y="54.9">nEXTFIQ</text>
<text x="113.8" y="57.2">PE1</text>
<text x="128.8" y="54">25</text>
<text x="128.8" y="56.4">27</text>
<text x="128.8" y="58.8">29</text>
<text x="141.7" y="54">26</text>
<text x="141.7" y="56.4">28</text>
<text x="141.7" y="58.8">30</text>
<text x="157.2" y="54.9">PE2</text>
<text x="157.2" y="59.6">USB_SENSE</text>
<text x="157.2" y="57.2">PE0</text>
<text x="22.6" y="64.4">nIDECS0</text>
<text x="24.7" y="62">nDASP</text>
<text x="35.7" y="61.1">33</text>
<text x="35.7" y="63.6">35</text>
<text x="35.7" y="66">37</text>
<text x="48.6" y="61.1">34</text>
<text x="48.6" y="63.6">36</text>
<text x="48.6" y="66">38</text>
<text x="57" y="64.4">nDMACK</text>
<text x="76.5" y="65.5" transform="rotate(-90 76.5 65.5)">IDEDA[0:2]</text>
<text x="113.8" y="64.4">BUZ</text>
<text x="113.8" y="62">FB1</text>
<text x="128.8" y="61.1">31</text>
<text x="128.8" y="63.6">33</text>
<text x="128.8" y="66">35</text>
<text x="141.7" y="61.1">32</text>
<text x="141.7" y="63.6">34</text>
<text x="141.7" y="66">36</text>
<text x="22.6" y="66.8">nIDECS1</text>
<text x="25" y="69.2">nDIOR</text>
<text x="35.7" y="68.3">39</text>
<text x="48.6" y="68.3">40</text>
<text x="57" y="69.2">nDIOW</text>
<text x="57" y="66.8">IORDY</text>
<text x="112.6" y="69.2">SCLK</text>
<text x="112.6" y="71.5">SDTX</text>
<text x="128.8" y="68.3">37</text>
<text x="128.8" y="70.7">39</text>
<text x="141.7" y="68.3">38</text>
<text x="141.7" y="70.7">40</text>
<text x="157.2" y="69.2">SYNC</text>
<text x="157.2" y="71.5">SDRX</text>
<text x="24" y="76.4">D[0:15]</text>
<text x="39.8" y="72.7">87331-4020</text>
<text x="54.4" y="72.2">9312 IDE INTERFACE</text>
<text x="132.8" y="75.1">87331-4020</text>
<text x="23" y="82">D15</text>
<text x="34.5" y="82.6">1</text>
<text x="39.8" y="79">J108</text>
<text x="46.2" y="82.6">2</text>
<text x="54.5" y="81.1">nPOR</text>
<text x="137.7" y="83.7">J109</text>
<text x="23" y="89.2">D10</text>
<text x="23" y="84.4">D14</text>
<text x="23" y="86.9">D12</text>
<text x="34.5" y="85">3</text>
<text x="34.5" y="87.5">5</text>
<text x="34.5" y="89.8">7</text>
<text x="46.2" y="85">4</text>
<text x="46.2" y="87.5">6</text>
<text x="46.2" y="89.8">8</text>
<text x="51.7" y="86.9">D11</text>
<text x="51.7" y="89.2">D9</text>
<text x="51.7" y="84.4">D13</text>
<text x="110" y="88.3">EXTCLK</text>
<text x="132.4" y="87.5">1</text>
<text x="132.4" y="89.8">3</text>
<text x="144.1" y="87.5">2</text>
<text x="144.1" y="89.8">4</text>
<text x="162" y="88.3">ADCIN</text>
<text x="23" y="91.6">D8</text>
<text x="23" y="94">D6</text>
<text x="33.3" y="94.6">11</text>
<text x="34.5" y="92.2">9</text>
<text x="46.2" y="92.2">10</text>
<text x="46.2" y="94.6">12</text>
<text x="51.7" y="91.6">D7</text>
<text x="51.7" y="94">D5</text>
<text x="109.2" y="95.4">ADCOUT</text>
<text x="109.2" y="90.9">nADCCS</text>
<text x="132.4" y="92.2">5</text>
<text x="132.4" y="94.6">7</text>
<text x="144.1" y="92.2">6</text>
<text x="144.1" y="94.6">8</text>
<text x="162" y="93">ADCCLK</text>
<text x="162" y="90.7">DRIVE1</text>
<text x="23" y="101.2">D0</text>
<text x="23" y="96.4">D4</text>
<text x="23" y="98.8">D2</text>
<text x="33.3" y="96.9">13</text>
<text x="33.3" y="99.4">15</text>
<text x="33.3" y="101.8">17</text>
<text x="46.2" y="96.9">14</text>
<text x="46.2" y="99.4">16</text>
<text x="46.2" y="101.8">18</text>
<text x="51.7" y="96.4">D3</text>
<text x="51.7" y="98.8">D1</text>
<text x="113.5" y="97.8">PD0</text>
<text x="113.5" y="100.2">PD2</text>
<text x="131.2" y="99.4">11</text>
<text x="131.2" y="101.8">13</text>
<text x="132.4" y="96.9">9</text>
<text x="144.1" y="96.9">10</text>
<text x="144.1" y="99.4">12</text>
<text x="144.1" y="101.8">14</text>
<text x="162" y="97.8">PD1</text>
<text x="162" y="100.2">PD3</text>
<text x="22.1" y="107.4">MDIO</text>
<text x="33.3" y="104.1">19</text>
<text x="33.3" y="106.5">21</text>
<text x="46.2" y="104.1">20</text>
<text x="46.2" y="106.5">22</text>
<text x="64.1" y="107.4">TXERR</text>
<text x="113.3" y="102.6">SDA</text>
<text x="117.6" y="107.4">COL5</text>
<text x="117.6" y="105">COL7</text>
<text x="131.2" y="104.1">15</text>
<text x="131.2" y="106.5">17</text>
<text x="144.1" y="104.1">16</text>
<text x="144.1" y="106.5">18</text>
<text x="154.9" y="105">COL6</text>
<text x="154.9" y="107.4">COL4</text>
<text x="162" y="102.6">SCL</text>
<text x="19.7" y="112.2">MIIRXD3</text>
<text x="22.1" y="109.7">MDC</text>
<text x="33.3" y="108.9">23</text>
<text x="33.3" y="111.3">25</text>
<text x="33.3" y="113.7">27</text>
<text x="46.2" y="108.9">24</text>
<text x="46.2" y="111.3">26</text>
<text x="46.2" y="113.7">28</text>
<text x="64.1" y="109.7">TXEN</text>
<text x="64.1" y="112.2">TXCLK</text>
<text x="117.6" y="109.7">COL3</text>
<text x="117.6" y="112.2">COL1</text>
<text x="131.2" y="108.9">19</text>
<text x="131.2" y="111.3">21</text>
<text x="131.2" y="113.7">23</text>
<text x="144.1" y="108.9">20</text>
<text x="144.1" y="111.3">22</text>
<text x="144.1" y="113.7">24</text>
<text x="154.9" y="112.2">COL0</text>
<text x="154.9" y="109.7">COL2</text>
<text x="19.7" y="114.6">MIIRXD2</text>
<text x="19.7" y="116.9">MIIRXD1</text>
<text x="19.7" y="119.3">MIIRXD0</text>
<text x="33.3" y="116.1">29</text>
<text x="33.3" y="118.4">31</text>
<text x="46.2" y="116.1">30</text>
<text x="46.2" y="118.4">32</text>
<text x="64.1" y="114.6">RXERR</text>
<text x="64.1" y="116.9">RXDVAL</text>
<text x="64.1" y="119.3">RXCLK</text>
<text x="120.9" y="117.9">DD2</text>
<text x="120.9" y="115.5">DD0</text>
<text x="131.2" y="116.1">25</text>
<text x="131.2" y="118.4">27</text>
<text x="144.1" y="116.1">26</text>
<text x="144.1" y="118.4">28</text>
<text x="152" y="117.9">DD3</text>
<text x="152" y="115.5">DD1</text>
<text x="19.7" y="121.7">MIITXD3</text>
<text x="19.7" y="124.1">MIITXD2</text>
<text x="33.3" y="120.8">33</text>
<text x="33.3" y="123.3">35</text>
<text x="33.3" y="125.6">37</text>
<text x="46.2" y="120.8">34</text>
<text x="46.2" y="123.3">36</text>
<text x="46.2" y="125.6">38</text>
<text x="64.1" y="121.7">CLD</text>
<text x="64.1" y="124.1">CRS</text>
<text x="120.9" y="122.7">DD6</text>
<text x="120.9" y="120.2">DD4</text>
<text x="120.9" y="125.1">DD8</text>
<text x="131.2" y="120.8">29</text>
<text x="131.2" y="123.3">31</text>
<text x="131.2" y="125.6">33</text>
<text x="144.1" y="120.8">30</text>
<text x="144.1" y="123.3">32</text>
<text x="144.1" y="125.6">34</text>
<text x="152" y="125.1">DD9</text>
<text x="152" y="122.7">DD7</text>
<text x="152" y="120.2">DD5</text>
<text x="19.7" y="126.5">MIITXD1</text>
<text x="19.7" y="128.9">MIITXD0</text>
<text x="33.3" y="128">39</text>
<text x="46.2" y="128">40</text>
<text x="120.9" y="127.4">DD10</text>
<text x="120.9" y="129.8">DD12</text>
<text x="131.2" y="128">35</text>
<text x="131.2" y="130.4">37</text>
<text x="144.1" y="128">36</text>
<text x="144.1" y="130.4">38</text>
<text x="152" y="129.8">DD13</text>
<text x="152" y="127.4">DD11</text>
<text x="37.3" y="132.4">87331-4020</text>
<text x="120.9" y="132.2">DD14</text>
<text x="131.2" y="132.8">39</text>
<text x="135.3" y="137.2">87331-4020</text>
<text x="144.1" y="132.8">40</text>
<text x="152" y="132.2">DD15</text>
<text x="29.7" y="143.9">+1.8V</text>
<text x="162" y="140.8">DD[0:15]</text>
<text x="46.4" y="149.5">1</text>
<text x="51.7" y="145.8">J113</text>
<text x="58.2" y="149.5">2</text>
<text x="22.1" y="152.7">nURESET</text>
<text x="27.9" y="155.1">CL1</text>
<text x="46.4" y="151.9">3</text>
<text x="46.4" y="154.3">5</text>
<text x="58.2" y="151.9">4</text>
<text x="58.2" y="154.3">6</text>
<text x="73.7" y="155.1">CL2</text>
<text x="24.5" y="159.9">LCDD0</text>
<text x="27.3" y="157.5">FRM</text>
<text x="45.2" y="161.5">11</text>
<text x="46.4" y="156.6">7</text>
<text x="46.4" y="159.1">9</text>
<text x="58.2" y="156.6">8</text>
<text x="58.2" y="159.1">10</text>
<text x="58.2" y="161.5">12</text>
<text x="73.7" y="157.5">M</text>
<text x="73.7" y="159.9">LCDD1</text>
<text x="23.8" y="167">EXPCLK</text>
<text x="24.5" y="164.7">nMWE</text>
<text x="24.5" y="162.3">LCDD2</text>
<text x="45.2" y="163.8">13</text>
<text x="45.2" y="166.2">15</text>
<text x="58.2" y="163.8">14</text>
<text x="58.2" y="166.2">16</text>
<text x="73.7" y="164.7">nMOE</text>
<text x="73.7" y="162.3">LCDD3</text>
<text x="151.5" y="167">SCLK1</text>
<text x="175.3" y="166.2">1</text>
<text x="180.6" y="162.6">J114</text>
<text x="187.1" y="166.2">2</text>
<text x="194.5" y="163">+3.3V</text>
<text x="204" y="163">+2.5V</text>
<text x="23" y="171.9">EXPRDY</text>
<text x="45.2" y="168.6">17</text>
<text x="45.2" y="171">19</text>
<text x="45.2" y="173.4">21</text>
<text x="58.2" y="168.6">18</text>
<text x="58.2" y="171">20</text>
<text x="58.2" y="173.4">22</text>
<text x="73.7" y="169.4">TXD1</text>
<text x="151.5" y="169.4">SFRM1</text>
<text x="153.9" y="171.9">SLA0</text>
<text x="175.3" y="168.6">3</text>
<text x="175.3" y="171">5</text>
<text x="175.3" y="173.4">7</text>
<text x="187.1" y="168.6">4</text>
<text x="187.1" y="171">6</text>
<text x="187.1" y="173.4">8</text>
<text x="26.8" y="179">nCS5</text>
<text x="26.8" y="174.2">RXD1</text>
<text x="45.2" y="175.8">23</text>
<text x="45.2" y="178.1">25</text>
<text x="58.2" y="175.8">24</text>
<text x="58.2" y="178.1">26</text>
<text x="61.2" y="179.9">ROW1</text>
<text x="61.2" y="177.5">ROW0</text>
<text x="73.7" y="174.2">nCS2</text>
<text x="73.7" y="176.6">nCS4</text>
<text x="148.2" y="176.6">nMCADEN</text>
<text x="150" y="174.2">CRESET</text>
<text x="152" y="179">nCCE1</text>
<text x="174.2" y="178.1">11</text>
<text x="175.3" y="175.8">9</text>
<text x="187.1" y="175.8">10</text>
<text x="187.1" y="178.1">12</text>
<text x="26.8" y="183.8">nCS3</text>
<text x="26.8" y="181.4">nCS1</text>
<text x="45.2" y="180.5">27</text>
<text x="45.2" y="183">29</text>
<text x="45.2" y="185.3">31</text>
<text x="58.2" y="180.5">28</text>
<text x="58.2" y="183">30</text>
<text x="58.2" y="185.3">32</text>
<text x="61.2" y="182.4">ROW2</text>
<text x="61.2" y="184.7">ROW3</text>
<text x="152" y="181.4">nCCE2</text>
<text x="152.9" y="183.8">nCOE</text>
<text x="174.2" y="180.5">13</text>
<text x="174.2" y="183">15</text>
<text x="174.2" y="185.3">17</text>
<text x="187.1" y="180.5">14</text>
<text x="187.1" y="183">16</text>
<text x="187.1" y="185.3">18</text>
<text x="200.2" y="181.4">CRDY</text>
<text x="200.2" y="183.8">CCVS1</text>
<text x="24" y="190.9">SSPRX1</text>
<text x="26.8" y="186.2">RXD2</text>
<text x="26.8" y="188.6">TXD2</text>
<text x="45.2" y="187.7">33</text>
<text x="45.2" y="190.1">35</text>
<text x="58.2" y="187.7">34</text>
<text x="58.2" y="190.1">36</text>
<text x="61.2" y="191.9">ROW6</text>
<text x="61.2" y="189.5">ROW5</text>
<text x="61.2" y="187.1">ROW4</text>
<text x="151.5" y="186.2">nCIORD</text>
<text x="151.5" y="188.6">nCIOWR</text>
<text x="151.5" y="190.9">nCREG</text>
<text x="174.2" y="187.7">19</text>
<text x="174.2" y="190.1">21</text>
<text x="187.1" y="187.7">20</text>
<text x="187.1" y="190.1">22</text>
<text x="200.2" y="186.2">CCVS2</text>
<text x="200.2" y="188.6">BVD1</text>
<text x="200.2" y="190.9">BVD2</text>
<text x="24.5" y="193.3">SSPTX1</text>
<text x="35.5" y="195.7">+5V</text>
<text x="45.2" y="192.4">37</text>
<text x="45.2" y="194.9">39</text>
<text x="58.2" y="192.4">38</text>
<text x="58.2" y="194.9">40</text>
<text x="61.2" y="194.3">ROW7</text>
<text x="151.5" y="193.3">nCCD1</text>
<text x="151.5" y="195.7">nCCD2</text>
<text x="174.2" y="192.4">23</text>
<text x="174.2" y="194.9">25</text>
<text x="174.2" y="197.3">27</text>
<text x="187.1" y="192.4">24</text>
<text x="187.1" y="194.9">26</text>
<text x="187.1" y="197.3">28</text>
<text x="200.2" y="195.7">nMCDAEN</text>
<text x="200.2" y="193.3">nCWP</text>
<text x="49.3" y="203.6">+3.3V</text>
<text x="49.3" y="199.3">87331-4020</text>
<text x="78.4" y="198.1">ROW[0:7]</text>
<text x="149.1" y="198.1">nMCWAIT</text>
<text x="149.1" y="202.9">USBp1</text>
<text x="149.1" y="200.5">USBp2</text>
<text x="174.2" y="199.6">29</text>
<text x="174.2" y="202">31</text>
<text x="187.1" y="199.6">30</text>
<text x="187.1" y="202">32</text>
<text x="200.2" y="198.1">MCDIR</text>
<text x="200.2" y="200.5">nCWE</text>
<text x="56" y="209.2">1</text>
<text x="61.2" y="205.5">J118</text>
<text x="67.7" y="209.2">2</text>
<text x="97.5" y="207.7">P[0:17]</text>
<text x="149.1" y="207.7">USBm2</text>
<text x="149.1" y="205.2">USBp0</text>
<text x="174.2" y="204.4">33</text>
<text x="174.2" y="206.8">35</text>
<text x="174.2" y="209.2">37</text>
<text x="187.1" y="204.4">34</text>
<text x="187.1" y="206.8">36</text>
<text x="187.1" y="209.2">38</text>
<text x="36.9" y="214.8">HSYNC</text>
<text x="36.9" y="212.4">SPCLK</text>
<text x="56" y="211.6">3</text>
<text x="56" y="214">5</text>
<text x="67.7" y="211.6">4</text>
<text x="67.7" y="214">6</text>
<text x="80.3" y="215.7">P2</text>
<text x="80.3" y="213.4">P1</text>
<text x="80.3" y="211">P0</text>
<text x="149.1" y="212.4">USBm0</text>
<text x="149.1" y="210.1">USBm1</text>
<text x="174.2" y="211.6">39</text>
<text x="178.2" y="216">87331-4020</text>
<text x="187.1" y="211.6">40</text>
<text x="34.5" y="222">BRIGHT</text>
<text x="34.5" y="217.2">V/CSYNC</text>
<text x="36.9" y="219.6">BLANK</text>
<text x="54.8" y="221.1">11</text>
<text x="56" y="216.3">7</text>
<text x="56" y="218.8">9</text>
<text x="67.7" y="216.3">8</text>
<text x="67.7" y="218.8">10</text>
<text x="67.7" y="221.1">12</text>
<text x="80.3" y="218.2">P3</text>
<text x="80.3" y="220.6">P4</text>
<text x="36.9" y="224.4">Xp</text>
<text x="36.9" y="226.7">Xm</text>
<text x="54.8" y="223.5">13</text>
<text x="54.8" y="225.9">15</text>
<text x="67.7" y="223.5">14</text>
<text x="67.7" y="225.9">16</text>
<text x="80.3" y="225.3">P6</text>
<text x="80.3" y="222.9">P5</text>
<text x="80.3" y="227.7">P7</text>
<text x="36.9" y="233.9">sXp</text>
<text x="36.9" y="229.1">Yp</text>
<text x="36.9" y="231.6">Ym</text>
<text x="54.8" y="228.3">17</text>
<text x="54.8" y="230.7">19</text>
<text x="54.8" y="233.1">21</text>
<text x="67.7" y="228.3">18</text>
<text x="67.7" y="230.7">20</text>
<text x="67.7" y="233.1">22</text>
<text x="80.3" y="232.5">P9</text>
<text x="80.3" y="230.1">P8</text>
<text x="36.9" y="238.7">sYp</text>
<text x="36.9" y="236.3">sXm</text>
<text x="54.8" y="235.5">23</text>
<text x="54.8" y="237.8">25</text>
<text x="67.7" y="235.5">24</text>
<text x="67.7" y="237.8">26</text>
<text x="80.3" y="237.2">P11</text>
<text x="80.3" y="239.6">P12</text>
<text x="80.3" y="234.9">P10</text>
<text x="288.5" y="235.4">THIRD ANGLE</text>
<text x="288.8" y="238.9">PROJECTION</text>
<text x="333.2" y="238.4">C</text>
<text x="336.8" y="238.7">2001 ALL RIGHTS RESERVED</text>
<text x="36.4" y="245.9">CDACO</text>
<text x="36.9" y="241">sYm</text>
<text x="54.8" y="240.2">27</text>
<text x="54.8" y="242.7">29</text>
<text x="54.8" y="245">31</text>
<text x="67.7" y="240.2">28</text>
<text x="67.7" y="242.7">30</text>
<text x="67.7" y="245">32</text>
<text x="80.3" y="242.1">P13</text>
<text x="80.3" y="244.4">P14</text>
<text x="290" y="244.7">FEATURES AND DIMENSIONS</text>
<text x="36.4" y="250.6">nCS7</text>
<text x="36.4" y="248.2">nCS6</text>
<text x="54.8" y="247.4">33</text>
<text x="54.8" y="249.8">35</text>
<text x="67.7" y="247.4">34</text>
<text x="67.7" y="249.8">36</text>
<text x="80.3" y="251.5">P17</text>
<text x="80.3" y="249.2">P16</text>
<text x="80.3" y="246.8">P15</text>
<text x="287.9" y="247.7">NOT SHOWN SHALL BE VERIFIED</text>
<text x="289.3" y="250.9">IN THE DATABASE. DRAWING</text>
<text x="34.7" y="253">nCS4WR</text>
<text x="35.2" y="255.4">nCS4RD</text>
<text x="54.8" y="252.1">37</text>
<text x="54.8" y="254.6">39</text>
<text x="67.7" y="252.1">38</text>
<text x="67.7" y="254.6">40</text>
<text x="291.2" y="254">SHOULD NOT BE SCALED</text>
<text x="327.9" y="257">SIZE</text>
<text x="341.8" y="257">DATE</text>
<text x="371.4" y="257">DRAWING NO.</text>
<text x="403.6" y="257">REV</text>
<text x="58.8" y="259">87331-4020</text>
<text x="287.9" y="258.5">ENGR:</text>
<text x="287.9" y="264.5">DRAWN:</text>
<text x="348.7" y="264.9">SCALE:</text>
<text x="358.7" y="264.9">NO SCALE</text>
</g>
<g font-size="1.7">
<text x="33.8" y="8.2">1</text>
<text x="83.9" y="8.2">2</text>
<text x="134" y="8.2">3</text>
<text x="184.1" y="8.2">4</text>
<text x="234.4" y="8.2">5</text>
<text x="284.5" y="8.2">6</text>
<text x="334.6" y="8.2">7</text>
<text x="384.7" y="8.2">8</text>
<text x="6.9" y="42.5">A</text>
<text x="410.5" y="42.5">A</text>
<text x="6.9" y="106.9">B</text>
<text x="410.5" y="106.9">B</text>
<text x="6.9" y="171.4">C</text>
<text x="410.5" y="171.4">C</text>
<text x="6.9" y="235.9">D</text>
<text x="410.5" y="235.9">D</text>
<text x="33.8" y="268.5">1</text>
<text x="83.9" y="268.5">2</text>
<text x="134" y="268.5">3</text>
<text x="184.1" y="268.5">4</text>
<text x="234.4" y="268.5">5</text>
<text x="284.5" y="268.5">6</text>
<text x="334.6" y="268.5">7</text>
<text x="384.7" y="268.5">8</text>
</g>
</svg>
